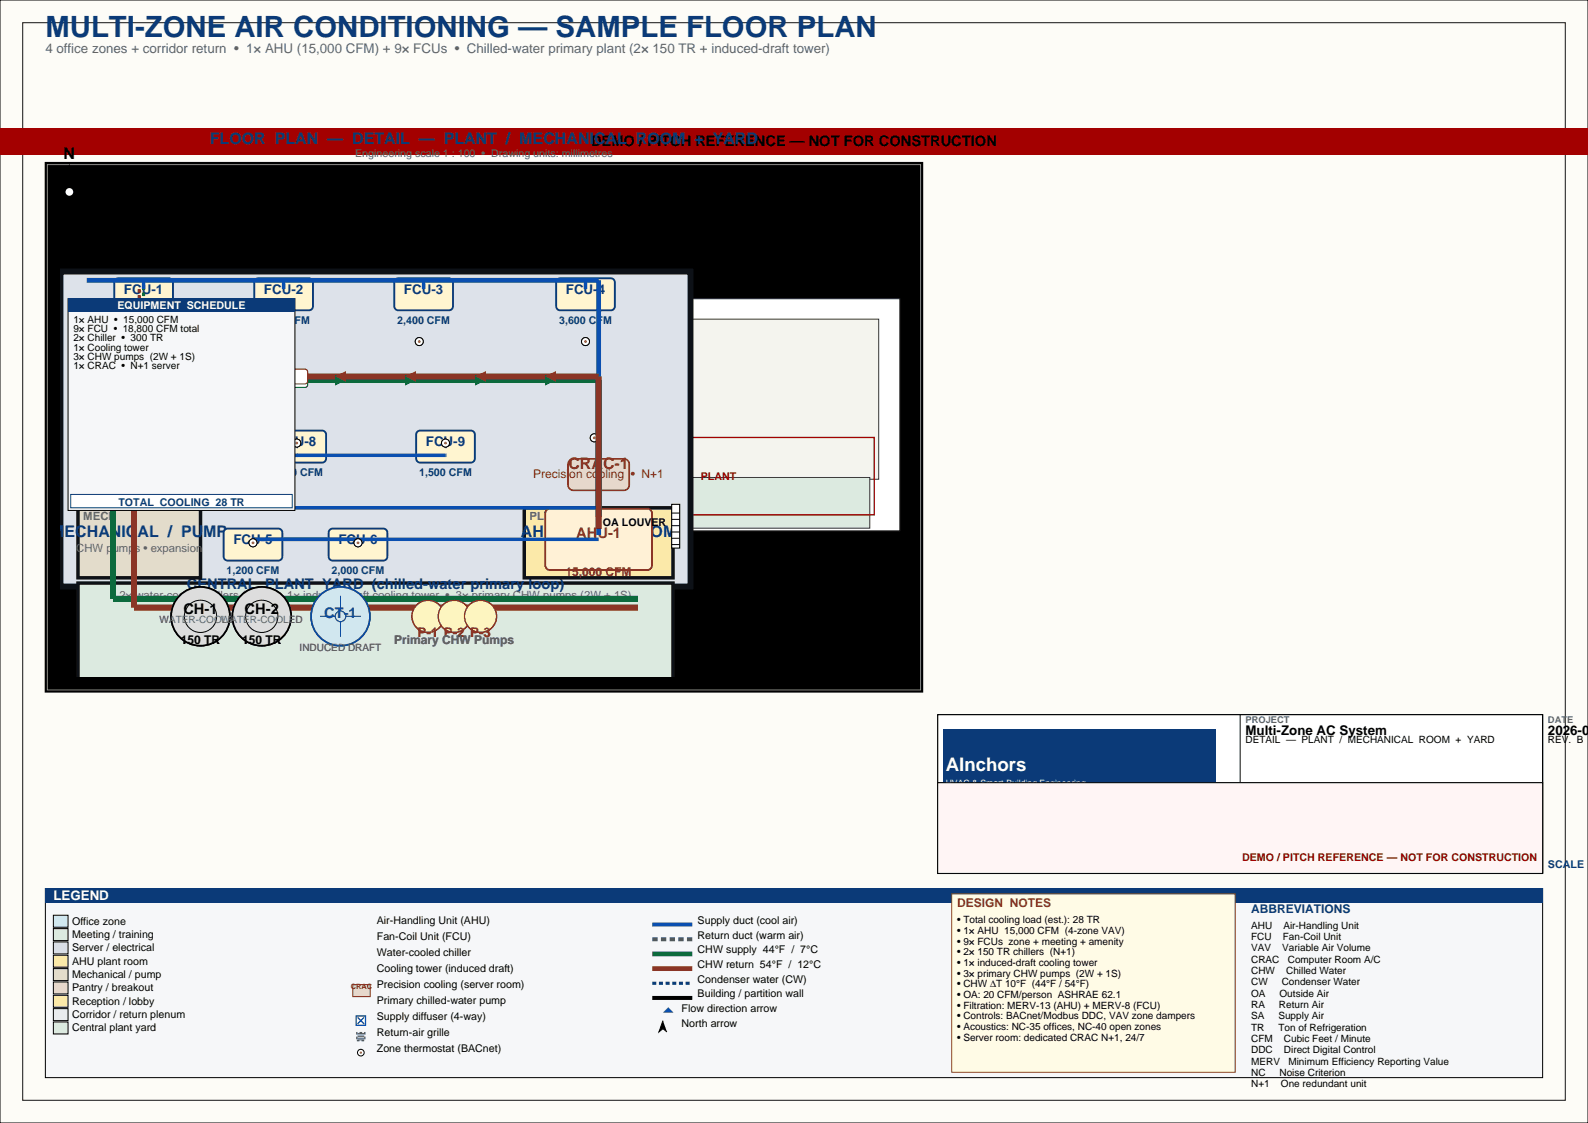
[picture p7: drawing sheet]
<svg xmlns="http://www.w3.org/2000/svg" width="420mm" height="297mm" viewBox="0 0 420 297" stroke-linecap="round" stroke-linejoin="round" font-family="sans-serif">
<path d="M0 0h420v297h-420z" fill-rule="evenodd" fill="#fdfcf7" stroke="#000" stroke-width=".26"/>
<path d="M6 6h408v285h-408z" fill="none" stroke="#222" stroke-width=".28"/>
<path d="M0 34h420v7h-420z" fill-rule="evenodd" fill="#a30000"/>
<path d="M12 43h232v140h-232z" fill-rule="evenodd" fill="#000" stroke="#000" stroke-width=".35"/>
<path d="M12.5 43.5h231v139h-231z" fill="none" stroke="#888" stroke-width=".26"/>
<path d="M18.4 43.7l3.1 9.9-3.1-2.8-3.2 2.8z" fill-rule="evenodd" fill="#000" stroke="#000" stroke-width=".26"/>
<circle cx="18.3" cy="50.8" r="1.02" fill="#fff"/>
<path d="M33.2 47.9v1.5z" fill-rule="evenodd" fill="#000" stroke="#000" stroke-width=".26"/>
<path d="M33.2 47.9v1.5z" fill-rule="evenodd" fill="#fff" stroke="#000" stroke-width=".26"/>
<path d="M33.2 47.9v1.5z" fill-rule="evenodd" fill="#000" stroke="#000" stroke-width=".26"/>
<path d="M33.2 47.9l.1 1.5z" fill-rule="evenodd" fill="#fff" stroke="#000" stroke-width=".26"/>
<path d="M33.3 47.9v1.5z" fill-rule="evenodd" fill="#000" stroke="#000" stroke-width=".26"/>
<path d="M33.2 47.9l.1 1.5z" fill="none" stroke="#000" stroke-width=".26"/>
<path d="M128 79h110v61.4h-110z" fill-rule="evenodd" fill="#fff" stroke="#222" stroke-width=".26"/>
<path d="M147.7 84.4h84.7v42.4h-84.7z" fill-rule="evenodd" fill="#f4f4ee" stroke="#333" stroke-width=".26"/>
<path d="M150.1 126.3h79.9v13.4h-79.9z" fill-rule="evenodd" fill="#dceae0" stroke="#333" stroke-width=".26"/>
<path d="M148.9 115.7h82.3v20.5h-82.3z" fill="none" stroke="#a30000" stroke-width=".35"/>
<path d="M12 235h396v50h-396z" fill-rule="evenodd" fill="#f6f7f9" stroke="#000" stroke-width=".26"/>
<path d="M12 235h396v3.9h-396z" fill-rule="evenodd" fill="#0b3a78"/>
<path d="M14.1 242.1h3.9v3.1h-3.9z" fill-rule="evenodd" fill="#cfe0f5" stroke="#000" stroke-width=".26"/>
<path d="M14.1 245.6h3.9v3.2h-3.9z" fill-rule="evenodd" fill="#cfead0" stroke="#000" stroke-width=".26"/>
<path d="M14.1 249.1h3.9v3.2h-3.9z" fill-rule="evenodd" fill="#dccfea" stroke="#000" stroke-width=".26"/>
<path d="M14.1 252.6h3.9v3.2h-3.9z" fill-rule="evenodd" fill="#fbe9a3" stroke="#000" stroke-width=".26"/>
<path d="M14.1 256.2h3.9v3.1h-3.9z" fill-rule="evenodd" fill="#e3dccb" stroke="#000" stroke-width=".26"/>
<path d="M14.1 259.7h3.9v3.2h-3.9z" fill-rule="evenodd" fill="#f6c9c9" stroke="#000" stroke-width=".26"/>
<path d="M14.1 263.2h3.9v3.2h-3.9z" fill-rule="evenodd" fill="#f6dcb0" stroke="#000" stroke-width=".26"/>
<path d="M14.1 266.8h3.9v3.1h-3.9z" fill-rule="evenodd" fill="#ececec" stroke="#000" stroke-width=".26"/>
<path d="M14.1 270.3h3.9v3.2h-3.9z" fill-rule="evenodd" fill="#dceae0" stroke="#000" stroke-width=".26"/>
<path d="M93.3 260.4h4.6v3.2h-4.6z" fill-rule="evenodd" fill="#f7d4d4" stroke="#7a1f1f" stroke-width=".26"/>
<path d="M94.2 268.7h2.5v2.5h-2.5z" fill-rule="evenodd" fill="#fff" stroke="#0a4fb0" stroke-width=".35"/>
<path d="M94.6 269.1l1.7 1.7M96.3 269.1l-1.7 1.7" fill="none" stroke="#0a4fb0" stroke-width=".35"/>
<path d="M94.4 273.1h2.1v2.1h-2.1z" fill-rule="evenodd" fill="#fff" stroke="#5b1f8a" stroke-width=".35" stroke-dasharray=".7 .5" stroke-linecap="butt"/>
<path d="M94.5 275h1.8M94.5 274.6h1.8M94.5 274.2h1.8M94.5 273.7h1.8M94.5 273.3h1.8" fill="none" stroke="#5b1f8a" stroke-width=".26"/>
<circle cx="95.4" cy="278.4" r=".88" fill="#fff" stroke="#000" stroke-width=".26"/>
<circle cx="95.4" cy="278.4" r=".31" fill="#b14a3a"/>
<path d="M172.5 244.5h10.6" fill="none" stroke="#0a4fb0" stroke-width="1.1" stroke-linecap="butt"/>
<path d="M172.5 248.4h10.6" fill="none" stroke="#5b1f8a" stroke-width="1.1" stroke-dasharray="1.4 .9" stroke-linecap="butt"/>
<path d="M172.5 252.3h10.6" fill="none" stroke="#0a6a3a" stroke-width="1.3" stroke-linecap="butt"/>
<path d="M172.5 256.2h10.6" fill="none" stroke="#8a3525" stroke-width="1.3" stroke-linecap="butt"/>
<path d="M172.5 260h10.6" fill="none" stroke="#0a4a78" stroke-width=".85" stroke-dasharray="1.1 .7" stroke-linecap="butt"/>
<path d="M172.5 263.9h10.6" fill="none" stroke="#000" stroke-width="1.1" stroke-linecap="butt"/>
<path d="M175.3 267.8l1.4-1.4 1.5 1.4z" fill="#0a4fb0"/>
<path d="M175.3 269.9l1.1 3-1.1-.9-1 .9z" fill="#000" stroke="#000" stroke-width=".26"/>
<path d="M251.7 236.4h75v47.2h-75z" fill-rule="evenodd" fill="#fffbe6" stroke="#7a6300" stroke-width=".26"/>
<path d="M248 189h160v42h-160z" fill-rule="evenodd" fill="#fff" stroke="#000" stroke-width=".32"/>
<path d="M328 189v42M408 189v42M248 207h160" fill="none" stroke="#000" stroke-width=".26"/>
<path d="M249.4 193h72v18h-72z" fill-rule="evenodd" fill="#0b3a78"/>
<path d="M248 207h160v24h-160z" fill-rule="evenodd" fill="#fff5f5" stroke="#000" stroke-width=".26"/>
<path d="M16 71.8h166.6v83.3h-166.6z" fill-rule="evenodd" fill="#dde2ea" stroke="#0d1117" stroke-width="1.6" stroke-linecap="butt"/>
<path d="M20.6 154.2h157.4v24.9h-157.4z" fill-rule="evenodd" fill="#dceae0" stroke="#0d1117" stroke-width=".92" stroke-linecap="butt"/>
<path d="M20.6 134.3h32.4v18.5h-32.4z" fill-rule="evenodd" fill="#e3dccb" stroke="#0d1117" stroke-width=".92" stroke-linecap="butt"/>
<path d="M138.7 134.3h39.3v18.5h-39.3z" fill-rule="evenodd" fill="#fbe9a3" stroke="#0d1117" stroke-width=".92" stroke-linecap="butt"/>
<path d="M144.5 135l1-.5h25.7a1.23 1.23 0 0 1 1.2 1.3v13.7a1.23 1.23 0 0 1-1.2 1.3h-25.7a1.23 1.23 0 0 1-1.3-1.3v-13.7z" fill-rule="evenodd" fill="#fff1d6" stroke="#7a4a00" stroke-width=".49"/>
<path d="M177.6 133.4h2.2v11.6h-2.2z" fill-rule="evenodd" fill="#fff" stroke="#000" stroke-width=".28"/>
<path d="M177.6 139h2.2M177.6 137.4h2.2M177.6 135.7h2.2M177.6 144h2.2M177.6 142.4h2.2M177.6 140.7h2.2" fill="none" stroke="#000" stroke-width=".26"/>
<g fill="#fff5d0" stroke="#0b3a78" stroke-width=".49">
<path d="M30.7 73.8l.6-.2h13.4a1.06 1.06 0 0 1 1 1.1v6.3a1.06 1.06 0 0 1-1 1.1h-13.4a1.06 1.06 0 0 1-1.1-1.1v-6.3z" fill-rule="evenodd"/>
<path d="M67.7 73.8l.6-.2h13.4a1.06 1.06 0 0 1 1.1 1.1v6.3a1.06 1.06 0 0 1-1.1 1.1h-13.4a1.06 1.06 0 0 1-1-1.1v-6.3z" fill-rule="evenodd"/>
<path d="M104.7 73.8l.6-.2h13.4a1.06 1.06 0 0 1 1.1 1.1v6.3a1.06 1.06 0 0 1-1.1 1.1h-13.4a1.06 1.06 0 0 1-1-1.1v-6.3z" fill-rule="evenodd"/>
<path d="M147.5 73.8l.7-.2h13.4a1.06 1.06 0 0 1 1 1.1v6.3a1.06 1.06 0 0 1-1 1.1h-13.4a1.06 1.06 0 0 1-1.1-1.1v-6.3z" fill-rule="evenodd"/>
<path d="M31.8 114.1l.6-.2h13.4a1.06 1.06 0 0 1 1.1 1v6.4a1.06 1.06 0 0 1-1.1 1h-13.4a1.06 1.06 0 0 1-1-1v-6.4z" fill-rule="evenodd"/>
<path d="M71.2 114.1l.6-.2h13.4a1.06 1.06 0 0 1 1 1v6.4a1.06 1.06 0 0 1-1 1h-13.4a1.06 1.06 0 0 1-1.1-1v-6.4z" fill-rule="evenodd"/>
<path d="M110.5 114.1l.6-.2h13.4a1.06 1.06 0 0 1 1.1 1v6.4a1.06 1.06 0 0 1-1.1 1h-13.4a1.06 1.06 0 0 1-1-1v-6.4z" fill-rule="evenodd"/>
<path d="M59.6 140l.6-.2h13.4a1.06 1.06 0 0 1 1.1 1.1v6.3a1.06 1.06 0 0 1-1.1 1.1h-13.4a1.06 1.06 0 0 1-1-1.1v-6.3z" fill-rule="evenodd"/>
<path d="M87.4 140l.6-.2h13.4a1.06 1.06 0 0 1 1 1.1v6.3a1.06 1.06 0 0 1-1 1.1h-13.4a1.06 1.06 0 0 1-1.1-1.1v-6.3z" fill-rule="evenodd"/>
</g>
<path d="M150.5 121.9l.7-.5 .4-.1h13.4a1.41 1.41 0 0 1 1.4 1.5v5.5a1.41 1.41 0 0 1-1.4 1.4h-13.4a1.41 1.41 0 0 1-1.4-1.4v-5.5z" fill-rule="evenodd" fill="#f7d4d4" stroke="#7a1f1f" stroke-width=".42"/>
<path d="M29.9 131.5v26.9h138.8M53 131.5v-31h105.3v36.1" fill="none" stroke="#0a6a3a" stroke-width="1.6" stroke-linecap="butt"/>
<path d="M35.4 133.4v27.3h133.3M53 133.4v-33.8h105.3v40.3" fill="none" stroke="#8a3525" stroke-width="1.6" stroke-linecap="butt"/>
<path d="M29.9 131.5h23.1M53 158.4v2.3M69.2 158.4v2.3M113.2 158.4v1.8M120.1 158.4v1.8M127.1 158.4v1.8" fill="none" stroke="#0a6a3a" stroke-width=".78" stroke-linecap="butt"/>
<path d="M35.4 133.4h17.6M53 160.7v4.6M69.2 160.7v4.6" fill="none" stroke="#8a3525" stroke-width=".78" stroke-linecap="butt"/>
<path d="M90.1 158.4v2.3" fill="none" stroke="#0a4a78" stroke-width=".85" stroke-dasharray="1.1 .7" stroke-linecap="butt"/>
<path d="M70.1 99.1l2.9 1.4-2.9 1.4z" fill="#0a6a3a"/>
<path d="M70.1 99.6l2.9-1.4v2.8z" fill="#8a3525"/>
<path d="M88.6 99.1l2.9 1.4-2.9 1.4z" fill="#0a6a3a"/>
<path d="M88.6 99.6l2.9-1.4v2.8z" fill="#8a3525"/>
<path d="M107.2 99.1l2.8 1.4-2.8 1.4z" fill="#0a6a3a"/>
<path d="M107.2 99.6l2.8-1.4v2.8z" fill="#8a3525"/>
<path d="M125.7 99.1l2.8 1.4-2.8 1.4z" fill="#0a6a3a"/>
<path d="M125.7 99.6l2.8-1.4v2.8z" fill="#8a3525"/>
<path d="M144.2 99.1l2.8 1.4-2.8 1.4z" fill="#0a6a3a"/>
<path d="M144.2 99.6l2.8-1.4v2.8z" fill="#8a3525"/>
<path d="M38 100.5v-24.1" fill="none" stroke="#0a6a3a" stroke-width=".78" stroke-dasharray=".9 .7" stroke-linecap="butt"/>
<path d="M36.8 99.6v-23.2" fill="none" stroke="#8a3525" stroke-width=".78" stroke-dasharray=".9 .7" stroke-linecap="butt"/>
<path d="M48 98.8l.5-.2h32.2a.71 .71 0 0 1 .7 .7v2.5a.71 .71 0 0 1-.7 .7h-32.2a.71 .71 0 0 1-.7-.7v-2.5z" fill-rule="evenodd" fill="#fff" stroke="#0a6a3a" stroke-width=".28"/>
<path d="M48 97.9l.5-.2h32.2a.71 .71 0 0 1 .7 .7v2.4a.71 .71 0 0 1-.7 .7h-32.2a.71 .71 0 0 1-.7-.7v-2.4z" fill-rule="evenodd" fill="#fff" stroke="#8a3525" stroke-width=".28"/>
<circle cx="53" cy="163" r="7.8" fill="#ddd" stroke="#000" stroke-width=".46"/>
<circle cx="53" cy="163" r="4.3" fill="none" stroke="#000" stroke-width=".26"/>
<circle cx="69.2" cy="163" r="7.8" fill="#ddd" stroke="#000" stroke-width=".46"/>
<circle cx="69.2" cy="163" r="4.3" fill="none" stroke="#000" stroke-width=".26"/>
<circle cx="90.1" cy="163" r="7.8" fill="#cfe7f5" stroke="#005a87" stroke-width=".46"/>
<path d="M90.1 157.6v10.8M84.6 163h10.9" fill="none" stroke="#005a87" stroke-width=".32"/>
<circle cx="90.1" cy="163" r="1.4" fill="#cfe7f5" stroke="#005a87" stroke-width=".32"/>
<g fill="#fff7c2" stroke="#7a6300" stroke-width=".39">
<circle cx="113.2" cy="163" r="4.2"/>
<circle cx="120.1" cy="163" r="4.2"/>
<circle cx="127.1" cy="163" r="4.2"/>
</g>
<g fill="#fff7c2">
<circle cx="113.2" cy="163" r="1.69"/>
<circle cx="120.1" cy="163" r="1.69"/>
<circle cx="127.1" cy="163" r="1.69"/>
</g>
<path d="M22.9 74.1h135.4v67.4" fill="none" stroke="#0a4fb0" stroke-width="1.3" stroke-linecap="butt"/>
<path d="M38 74.1v2.3M75 74.1v2.3M112 74.1v2.3M154.9 74.1v2.3M117.8 120.4h-78.7v13.9h119.2M94.7 142.6v1M158.3 142.6h-91.4v1" fill="none" stroke="#0a4fb0" stroke-width=".92" stroke-linecap="butt"/>
<circle cx="36.8" cy="90.3" r="1.06" fill="#fff" stroke="#000" stroke-width=".26"/>
<circle cx="36.8" cy="90.3" r=".37" fill="#b14a3a"/>
<circle cx="73.9" cy="90.3" r="1.06" fill="#fff" stroke="#000" stroke-width=".26"/>
<circle cx="73.9" cy="90.3" r=".37" fill="#b14a3a"/>
<circle cx="110.9" cy="90.3" r="1.06" fill="#fff" stroke="#000" stroke-width=".26"/>
<circle cx="110.9" cy="90.3" r=".37" fill="#b14a3a"/>
<circle cx="154.9" cy="90.3" r="1.06" fill="#fff" stroke="#000" stroke-width=".26"/>
<circle cx="154.9" cy="90.3" r=".37" fill="#b14a3a"/>
<circle cx="39.1" cy="117.2" r="1.06" fill="#fff" stroke="#000" stroke-width=".26"/>
<circle cx="39.1" cy="117.2" r=".37" fill="#b14a3a"/>
<circle cx="78.5" cy="117.2" r="1.06" fill="#fff" stroke="#000" stroke-width=".26"/>
<circle cx="78.5" cy="117.2" r=".37" fill="#b14a3a"/>
<circle cx="117.8" cy="117.2" r="1.06" fill="#fff" stroke="#000" stroke-width=".26"/>
<circle cx="117.8" cy="117.2" r=".37" fill="#b14a3a"/>
<circle cx="157.2" cy="115.8" r="1.06" fill="#fff" stroke="#000" stroke-width=".26"/>
<circle cx="157.2" cy="115.8" r=".37" fill="#b14a3a"/>
<circle cx="94.7" cy="143.6" r="1.06" fill="#fff" stroke="#000" stroke-width=".26"/>
<circle cx="94.7" cy="143.6" r=".37" fill="#b14a3a"/>
<circle cx="66.9" cy="143.6" r="1.06" fill="#fff" stroke="#000" stroke-width=".26"/>
<circle cx="66.9" cy="143.6" r=".37" fill="#b14a3a"/>
<circle cx="36.8" cy="90.3" r="1.06" fill="#fff" stroke="#000" stroke-width=".26"/>
<circle cx="36.8" cy="90.3" r=".37" fill="#b14a3a"/>
<circle cx="73.9" cy="90.3" r="1.06" fill="#fff" stroke="#000" stroke-width=".26"/>
<circle cx="73.9" cy="90.3" r=".37" fill="#b14a3a"/>
<circle cx="110.9" cy="90.3" r="1.06" fill="#fff" stroke="#000" stroke-width=".26"/>
<circle cx="110.9" cy="90.3" r=".37" fill="#b14a3a"/>
<circle cx="154.9" cy="90.3" r="1.06" fill="#fff" stroke="#000" stroke-width=".26"/>
<circle cx="154.9" cy="90.3" r=".37" fill="#b14a3a"/>
<circle cx="39.1" cy="117.2" r="1.06" fill="#fff" stroke="#000" stroke-width=".26"/>
<circle cx="39.1" cy="117.2" r=".37" fill="#b14a3a"/>
<circle cx="78.5" cy="117.2" r="1.06" fill="#fff" stroke="#000" stroke-width=".26"/>
<circle cx="78.5" cy="117.2" r=".37" fill="#b14a3a"/>
<circle cx="117.8" cy="117.2" r="1.06" fill="#fff" stroke="#000" stroke-width=".26"/>
<circle cx="117.8" cy="117.2" r=".37" fill="#b14a3a"/>
<circle cx="157.2" cy="115.8" r="1.06" fill="#fff" stroke="#000" stroke-width=".26"/>
<circle cx="157.2" cy="115.8" r=".37" fill="#b14a3a"/>
<circle cx="94.7" cy="143.6" r="1.06" fill="#fff" stroke="#000" stroke-width=".26"/>
<circle cx="94.7" cy="143.6" r=".37" fill="#b14a3a"/>
<circle cx="66.9" cy="143.6" r="1.06" fill="#fff" stroke="#000" stroke-width=".26"/>
<circle cx="66.9" cy="143.6" r=".37" fill="#b14a3a"/>
<path d="M29.9 131.5v26.9h138.8M53 131.5v-31h105.3v36.1" fill="none" stroke="#0a6a3a" stroke-width="1.6" stroke-linecap="butt"/>
<path d="M35.4 133.4v27.3h133.3M53 133.4v-33.8h105.3v40.3" fill="none" stroke="#8a3525" stroke-width="1.6" stroke-linecap="butt"/>
<path d="M29.9 131.5h23.1M53 158.4v2.3M69.2 158.4v2.3M113.2 158.4v1.8M120.1 158.4v1.8M127.1 158.4v1.8" fill="none" stroke="#0a6a3a" stroke-width=".78" stroke-linecap="butt"/>
<path d="M35.4 133.4h17.6M53 160.7v4.6M69.2 160.7v4.6" fill="none" stroke="#8a3525" stroke-width=".78" stroke-linecap="butt"/>
<path d="M90.1 158.4v2.3" fill="none" stroke="#0a4a78" stroke-width=".85" stroke-dasharray="1.1 .7" stroke-linecap="butt"/>
<path d="M70.1 99.1l2.9 1.4-2.9 1.4z" fill="#0a6a3a"/>
<path d="M70.1 99.6l2.9-1.4v2.8z" fill="#8a3525"/>
<path d="M88.6 99.1l2.9 1.4-2.9 1.4z" fill="#0a6a3a"/>
<path d="M88.6 99.6l2.9-1.4v2.8z" fill="#8a3525"/>
<path d="M107.2 99.1l2.8 1.4-2.8 1.4z" fill="#0a6a3a"/>
<path d="M107.2 99.6l2.8-1.4v2.8z" fill="#8a3525"/>
<path d="M125.7 99.1l2.8 1.4-2.8 1.4z" fill="#0a6a3a"/>
<path d="M125.7 99.6l2.8-1.4v2.8z" fill="#8a3525"/>
<path d="M144.2 99.1l2.8 1.4-2.8 1.4z" fill="#0a6a3a"/>
<path d="M144.2 99.6l2.8-1.4v2.8z" fill="#8a3525"/>
<path d="M38 100.5v-24.1" fill="none" stroke="#0a6a3a" stroke-width=".78" stroke-dasharray=".9 .7" stroke-linecap="butt"/>
<path d="M36.8 99.6v-23.2" fill="none" stroke="#8a3525" stroke-width=".78" stroke-dasharray=".9 .7" stroke-linecap="butt"/>
<path d="M48 98.8l.5-.2h32.2a.71 .71 0 0 1 .7 .7v2.5a.71 .71 0 0 1-.7 .7h-32.2a.71 .71 0 0 1-.7-.7v-2.5z" fill-rule="evenodd" fill="#fff" stroke="#0a6a3a" stroke-width=".28"/>
<path d="M48 97.9l.5-.2h32.2a.71 .71 0 0 1 .7 .7v2.4a.71 .71 0 0 1-.7 .7h-32.2a.71 .71 0 0 1-.7-.7v-2.4z" fill-rule="evenodd" fill="#fff" stroke="#8a3525" stroke-width=".28"/>
<circle cx="53" cy="163" r="7.8" fill="#ddd" stroke="#000" stroke-width=".46"/>
<circle cx="53" cy="163" r="4.3" fill="none" stroke="#000" stroke-width=".26"/>
<circle cx="69.2" cy="163" r="7.8" fill="#ddd" stroke="#000" stroke-width=".46"/>
<circle cx="69.2" cy="163" r="4.3" fill="none" stroke="#000" stroke-width=".26"/>
<circle cx="90.1" cy="163" r="7.8" fill="#cfe7f5" stroke="#005a87" stroke-width=".46"/>
<path d="M90.1 157.6v10.8M84.6 163h10.9" fill="none" stroke="#005a87" stroke-width=".32"/>
<circle cx="90.1" cy="163" r="1.4" fill="#cfe7f5" stroke="#005a87" stroke-width=".32"/>
<g fill="#fff7c2" stroke="#7a6300" stroke-width=".39">
<circle cx="113.2" cy="163" r="4.2"/>
<circle cx="120.1" cy="163" r="4.2"/>
<circle cx="127.1" cy="163" r="4.2"/>
</g>
<g fill="#fff7c2">
<circle cx="113.2" cy="163" r="1.69"/>
<circle cx="120.1" cy="163" r="1.69"/>
<circle cx="127.1" cy="163" r="1.69"/>
</g>
<path d="M18 79h60v56h-60z" fill-rule="evenodd" fill="#f6f7f9" stroke="#000" stroke-width=".26"/>
<path d="M18 79h60v3.5h-60z" fill-rule="evenodd" fill="#0b3a78"/>
<path d="M18.7 130.8h58.6v3.5h-58.6z" fill-rule="evenodd" fill="#fff"/>
<path d="M18.7 130.8h58.6v3.5h-58.6z" fill="none" stroke="#0b3a78" stroke-width=".26"/>
<text font-size="7.8" fill="#0b3a78" x="12" y="9.9">MULTI-ZONE AIR CONDITIONING — SAMPLE FLOOR PLAN</text>
<text font-size="4.9" fill="#fff" x="250.1" y="204">AInchors</text>
<text font-size="4.2" x="16.8" y="41.9">N</text>
<g font-size="4.2" fill="#0b3a78">
<text x="55.5" y="38">FLOOR PLAN — DETAIL — PLANT / MECHANICAL ROOM + YARD</text>
<text x="13.5" y="142">MECHANICAL / PUMP</text>
<text x="137.8" y="142">AHU PLANT ROOM</text>
</g>
<text font-size="4.2" fill="#7a1f1f" x="150.3" y="124.1">CRAC-1</text>
<g font-size="3.9">
<text x="156.3" y="38.7">DEMO / PITCH REFERENCE — NOT FOR CONSTRUCTION</text>
<text x="48.5" y="162.3">CH-1</text>
<text x="64.7" y="162.3">CH-2</text>
</g>
<text font-size="3.9" fill="#7a4a00" x="152.4" y="142.3">AHU-1</text>
<text font-size="3.9" fill="#0b3a78" x="49.4" y="155.8">CENTRAL PLANT YARD (chilled-water primary loop)</text>
<text font-size="3.9" fill="#005a87" x="85.7" y="163.4">CT-1</text>
<text font-size="3.5" fill="#5b6470" x="12" y="14.1">4 office zones + corridor return • 1× AHU (15,000 CFM) + 9× FCUs • Chilled-water primary plant (2× 150 TR + induced-draft tower)</text>
<g font-size="3.5" fill="#0b3a78">
<text x="32.8" y="77.7">FCU-1</text>
<text x="69.8" y="77.7">FCU-2</text>
<text x="106.8" y="77.7">FCU-3</text>
<text x="149.7" y="77.7">FCU-4</text>
<text x="73.3" y="118">FCU-8</text>
<text x="112.6" y="118">FCU-9</text>
<text x="61.7" y="143.9">FCU-5</text>
<text x="89.5" y="143.9">FCU-6</text>
</g>
<text font-size="3.5" fill="#7a6300" x="110.5" y="168.5">P-1 P-2 P-3</text>
<g font-size="3.5">
<text x="329.4" y="194.3">Multi-Zone AC System</text>
<text x="409.4" y="194.3">2026-07</text>
</g>
<text font-size="3.5" fill="#fff" x="14.1" y="238">LEGEND</text>
<text font-size="3.2" fill="#7a1f1f" x="141.1" y="126.4">Precision cooling • N+1</text>
<text font-size="3.2" fill="#7a4a00" x="149.6" y="152.3">15,000 CFM</text>
<g font-size="3.2">
<text x="47.8" y="170.4">150 TR</text>
<text x="64" y="170.4">150 TR</text>
</g>
<text font-size="3.2" fill="#5b6470" x="104.3" y="170.4">Primary CHW Pumps</text>
<text font-size="3.2" fill="#7a6300" x="253.1" y="239.9">DESIGN NOTES</text>
<text font-size="3.2" fill="#0b3a78" x="330.9" y="241.4">ABBREVIATIONS</text>
<g font-size="3" fill="#5b6470">
<text x="22" y="137.5">MECH</text>
<text x="140.1" y="137.5">PLT</text>
<text x="20.1" y="145.9">CHW pumps • expansion</text>
<text x="144.2" y="145.9">AHU-1 • 15,000 CFM</text>
<text x="31.6" y="158.4">2× water-cooled chillers (N+1) • 1× induced-draft cooling tower • 3× primary CHW pumps (2W + 1S)</text>
</g>
<text font-size="2.8" fill="#5b6470" x="93.9" y="41.5">Engineering scale 1 : 100 • Drawing units: millimetres</text>
<text font-size="2.8" fill="#fff" x="31.1" y="81.6">EQUIPMENT SCHEDULE</text>
<g font-size="2.8" fill="#0b3a78">
<text x="31" y="85.6">2,400 CFM</text>
<text x="68" y="85.6">2,400 CFM</text>
<text x="105.1" y="85.6">2,400 CFM</text>
<text x="147.9" y="85.6">3,600 CFM</text>
<text x="71.5" y="125.9">1,500 CFM</text>
<text x="110.8" y="125.9">1,500 CFM</text>
<text x="31.3" y="133.8">TOTAL COOLING 28 TR</text>
<text x="59.9" y="151.8">1,200 CFM</text>
<text x="87.7" y="151.8">2,000 CFM</text>
<text x="329.4" y="229.6">DRAWING HVAC-101 • 07/08</text>
<text x="409.4" y="229.6">SCALE 1</text>
</g>
<g font-size="2.8" fill="#a30000">
<text x="185.4" y="127">PLANT</text>
<text x="328.5" y="227.8">DEMO / PITCH REFERENCE — NOT FOR CONSTRUCTION</text>
</g>
<g font-size="2.8">
<text x="159.5" y="139.2">OA LOUVER</text>
<text x="19.1" y="244.5">Office zone</text>
<text x="99.7" y="244.3">Air-Handling Unit (AHU)</text>
<text x="184.5" y="244.3">Supply duct (cool air)</text>
<text x="19.1" y="248.1">Meeting / training</text>
<text x="19.1" y="251.6">Server / electrical</text>
<text x="99.7" y="248.6">Fan-Coil Unit (FCU)</text>
<text x="184.5" y="248.2">Return duct (warm air)</text>
<text x="19.1" y="255.1">AHU plant room</text>
<text x="99.7" y="252.8">Water-cooled chiller</text>
<text x="99.7" y="257">Cooling tower (induced draft)</text>
<text x="184.5" y="252.1">CHW supply 44°F / 7°C</text>
<text x="184.5" y="256">CHW return 54°F / 12°C</text>
<text x="19.1" y="258.6">Mechanical / pump</text>
<text x="19.1" y="262.2">Pantry / breakout</text>
<text x="99.7" y="261.3">Precision cooling (server room)</text>
<text x="184.5" y="259.9">Condenser water (CW)</text>
<text x="184.5" y="263.8">Building / partition wall</text>
<text x="19.1" y="265.7">Reception / lobby</text>
<text x="19.1" y="269.2">Corridor / return plenum</text>
<text x="99.7" y="265.5">Primary chilled-water pump</text>
<text x="99.7" y="269.7">Supply diffuser (4-way)</text>
<text x="180.3" y="267.6">Flow direction arrow</text>
<text x="19.1" y="272.7">Central plant yard</text>
<text x="99.7" y="274">Return-air grille</text>
<text x="180.3" y="271.5">North arrow</text>
<text x="99.7" y="278.2">Zone thermostat (BACnet)</text>
</g>
<g font-size="2.6">
<text x="19.4" y="85.3">1× AHU • 15,000 CFM</text>
<text x="19.4" y="87.8">9× FCU • 18,800 CFM total</text>
<text x="19.4" y="90.3">2× Chiller • 300 TR</text>
<text x="19.4" y="92.8">1× Cooling tower</text>
<text x="19.4" y="95.2">3× CHW pumps (2W + 1S)</text>
<text x="19.4" y="97.7">1× CRAC • N+1 server</text>
<text x="329.4" y="196.4">DETAIL — PLANT / MECHANICAL ROOM + YARD</text>
<text x="409.4" y="196.4">REV. B (</text>
<text x="253.1" y="244.2">• Total cooling load (est.): 28 TR</text>
<text x="330.9" y="245.6">AHU</text>
<text x="339.4" y="245.6">Air-Handling Unit</text>
<text x="253.1" y="247">• 1× AHU 15,000 CFM (4-zone VAV)</text>
<text x="253.1" y="249.8">• 9× FCUs zone + meeting + amenity</text>
<text x="330.9" y="248.6">FCU</text>
<text x="330.9" y="251.6">VAV</text>
<text x="339.2" y="251.6">Variable Air Volume</text>
<text x="339.3" y="248.6">Fan-Coil Unit</text>
<text x="253.1" y="252.6">• 2× 150 TR chillers (N+1)</text>
<text x="253.1" y="255.5">• 1× induced-draft cooling tower</text>
<text x="330.9" y="254.6">CRAC</text>
<text x="330.9" y="257.6">CHW</text>
<text x="340.2" y="257.6">Chilled Water</text>
<text x="340.6" y="254.6">Computer Room A/C</text>
<text x="253.1" y="258.3">• 3× primary CHW pumps (2W + 1S)</text>
<text x="253.1" y="261.1">• CHW ∆T 10°F (44°F / 54°F)</text>
<text x="253.1" y="263.9">• OA: 20 CFM/person ASHRAE 62.1</text>
<text x="330.9" y="260.6">CW</text>
<text x="330.9" y="263.6">OA</text>
<text x="338.4" y="263.6">Outside Air</text>
<text x="339" y="260.6">Condenser Water</text>
<text x="253.1" y="266.8">• Filtration: MERV-13 (AHU) + MERV-8 (FCU)</text>
<text x="253.1" y="269.6">• Controls: BACnet/Modbus DDC, VAV zone dampers</text>
<text x="330.9" y="266.6">RA</text>
<text x="330.9" y="269.6">SA</text>
<text x="338.1" y="269.6">Supply Air</text>
<text x="338.3" y="266.6">Return Air</text>
<text x="253.1" y="272.4">• Acoustics: NC-35 offices, NC-40 open zones</text>
<text x="253.1" y="275.2">• Server room: dedicated CRAC N+1, 24/7</text>
<text x="330.9" y="272.6">TR</text>
<text x="330.9" y="275.6">CFM</text>
<text x="338.1" y="272.6">Ton of Refrigeration</text>
<text x="339.6" y="275.6">Cubic Feet / Minute</text>
<text x="330.9" y="278.6">DDC</text>
<text x="330.9" y="281.6">MERV</text>
<text x="339.6" y="278.6">Direct Digital Control</text>
<text x="340.8" y="281.6">Minimum Efficiency Reporting Value</text>
<text x="330.9" y="284.6">NC</text>
<text x="330.9" y="287.6">N+1</text>
<text x="338.4" y="284.6">Noise Criterion</text>
<text x="338.8" y="287.6">One redundant unit</text>
</g>
<g font-size="2.6" fill="#5b6470">
<text x="42.2" y="164.8">WATER-COOLED</text>
<text x="58.4" y="164.8">WATER-COOLED</text>
<text x="79.3" y="172.2">INDUCED DRAFT</text>
</g>
<text font-size="2.5" fill="#0b3a78" x="129.1" y="81.5">KEY PLAN — region highlighted</text>
<text font-size="2.5" fill="#0a6a3a" x="40.5" y="90.3">CHW TAP — TYP.</text>
<g font-size="2.5" fill="#5b6470">
<text x="329.4" y="191.1">PROJECT</text>
<text x="409.4" y="191.1">DATE</text>
</g>
<text font-size="2.3" fill="#fff" x="250.1" y="208">HVAC &amp; Smart-Building Engineering</text>
<text font-size="1.9" fill="#7a1f1f" x="92.8" y="261.5">CRAC</text>
</svg>
